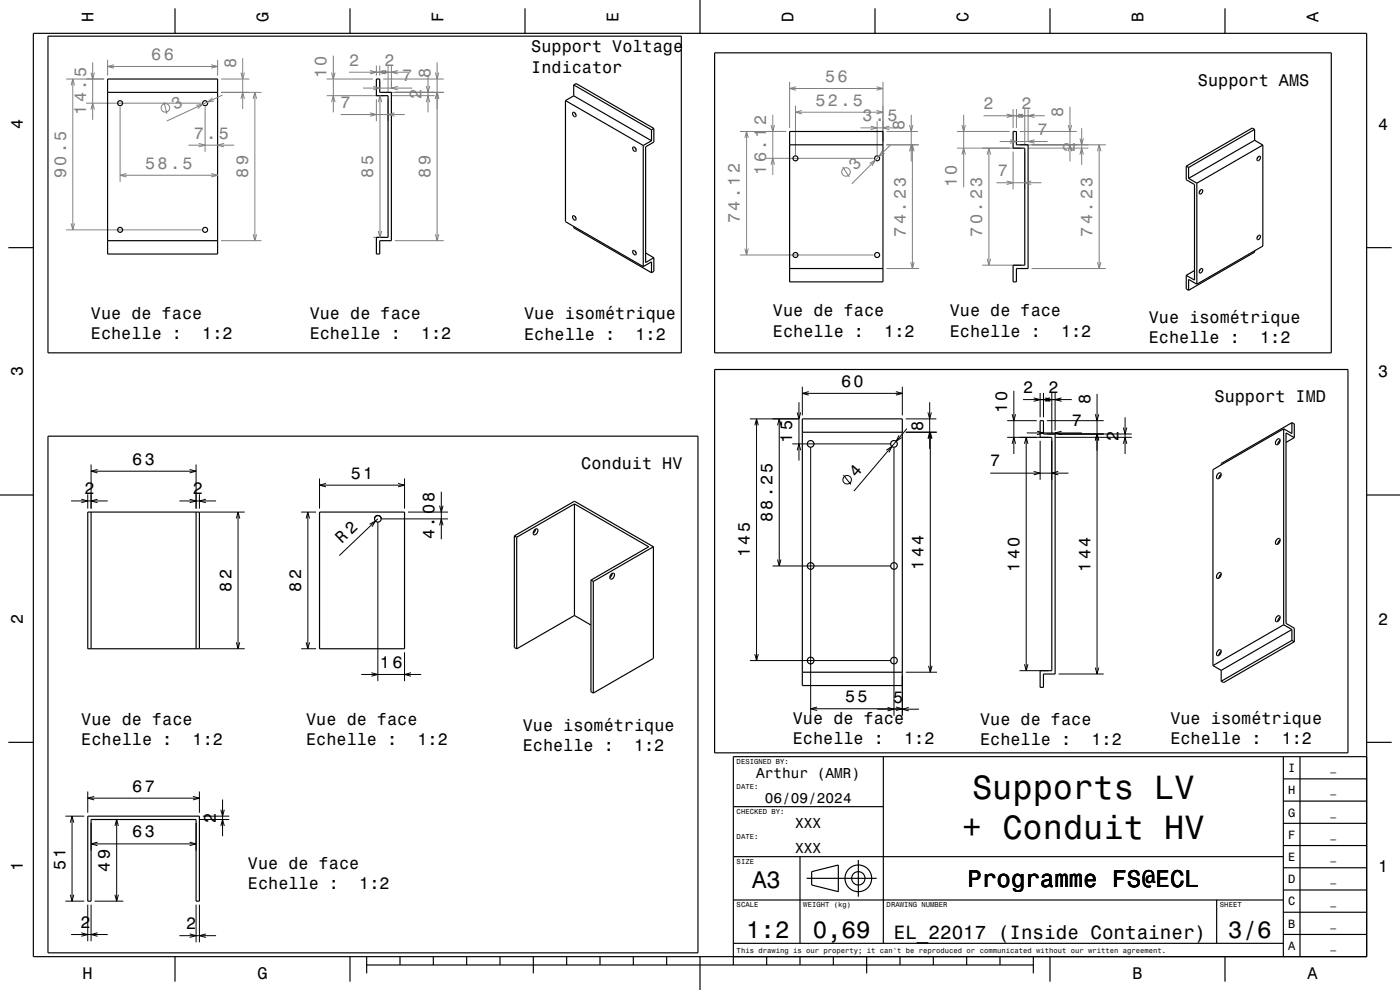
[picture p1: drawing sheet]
<svg xmlns="http://www.w3.org/2000/svg" width="420mm" height="297mm" viewBox="0 0 420 297" stroke-linecap="round" stroke-linejoin="round" font-family="sans-serif">
<g fill="none" stroke="#808080" stroke-width=".3">
<path d="M27.8 18.7v17.3M32.3 17.9v4.8M32.3 19.9h33M34.2 19.4l-1.9 .5 1.9 .6M63.4 19.4l1.9 .5-1.9 .6M65.3 17.9v4.8M72.8 17.5v15.2M100 16.7v17M112.9 19.7v3M113.9 19.7v3M116.4 19.7v8M117.4 19.7v7"/>
<path d="M131.1 18.7v53.5M19.8 23.7h11.4M21.3 25.6l.5-1.9 .6 1.9M21.8 23.7v45.3M25.8 31h34.7M27.3 21.8l.5 1.9 .5-1.9M27.3 32.9l.5-1.9 .5 1.9M36 32v22.6M49.2 30.6l.9 3.5M58.9 31.6l2-.3-1.6 1.3M61.5 32v13.6M63.7 29.4l-1.5 1.2 2-.3"/>
<path d="M66.3 27.7h12.2M66.3 23.7h8.5M66.7 28.5l-16.7 7.8M72.3 21.8l.5 1.9 .5-1.9M72.3 29.6l.5-1.9 .5 1.9M75.9 29.6l.6-1.9 .5 1.9M76.5 27.7v44.5M98 28.7h13.9M98 23.7h13.9M99.5 30.6l.5-1.9 .5 1.9M99.5 21.8l.5 1.9 .5-1.9M102.2 34.4h19.2"/>
<path d="M104.7 21.7h17.7M108.9 26.4h14.8M111 21.1l1.9 .6-1.9 .5M111 33.8l1.9 .6-1.9 .5M112 25.9l1.9 .5-1.9 .5M112 28.7h3.4M112.9 29.7v6.7M113.5 30.6l.5-1.9 .5 1.9M113.9 24.4v2.3M114 28.7v42.5M114.5 21.1l1.9 .6-1.9 .5M115 27.7h18.1"/>
<path d="M115 23.7h18.1M115.8 21.1l-1.9 .6 1.9 .5M116.4 29.7v6.7M117.5 28.7h12.9M118.3 33.8l-1.9 .6 1.9 .5M119.3 21.1l-1.9 .6 1.9 .5M119.3 25.9l-1.9 .5 1.9 .5M127.9 30.6l.5-1.9 .5 1.9M127.9 25.8l.5 1.9 .5-1.9M128.4 22.7v11M130.6 29.6l.5-1.9 .5 1.9-.5-1.9-.5 1.9M130.6 21.8l.5 1.9 .6-1.9"/>
<path d="M222 39.4h13.8M224 39.4v37.1M231.3 37.5l.5 1.9 .6-1.9M231.8 34.4v18.1M236.9 24.5v13.9M236.9 26.6h28M238.6 31.7v14.8M238.6 33.7h26.3M238.8 26l-1.9 .6 1.9 .5M240.6 33.2l-2 .5 2 .5M258.1 38.4h11.8M261.2 37.8l1.9 .6-1.9 .5"/>
<path d="M263 33.2l1.9 .5-1.9 .5M263 26l1.9 .6-1.9 .5M263.1 36.4v10.1M264.9 24.5v17.9M265.9 39.4h9.5M266.8 37.8l-1.9 .6 1.9 .5M272.9 37.5l.5 1.9 .5-1.9M273.4 34.4v14M287.1 39.4h15.8M288.6 37.5l.5 1.9 .5-1.9M289.1 34.4v21.8M295.1 34.7h18.3"/>
<path d="M302 34.2l1.9 .5-1.9 .5M303.9 32.7v5.7M304.9 32.7v5.7M305.5 34.2l1.9 .5-1.9 .5M306 39.4h17M306.9 34.2l-2 .5 2 .5M307.4 32.7v10.7M308.4 32.7v9.7M310.4 34.2l-2 .5 2 .5M320.5 37.5l.5 1.9 .5-1.9M321 32v16.4M324.5 38.4v11"/>
<path d="M36 52.6h29.3M38 52.1l-2 .5 2 .5M56.5 43.6h13.8M59.6 43l1.9 .6-1.9 .5M63.4 52.1l1.9 .5-1.9 .5M67.2 43l-1.9 .6 1.9 .5M223.5 41.4l.5-2 .5 2M229.8 47.5h32.3M231.3 49.4l.5-1.9 .6 1.9M252.8 50.1l2 3M260.9 49l1.7-1-1 1.8M264.7 45.2l-1 1.8 1.7-1"/>
<path d="M265.9 43.4h9.8M267.2 43.4l-11.6 11.7M272.9 45.4l.5-2 .5 2M273.2 45.4l.5-2 .5 2M273.7 43.4v37.2M287.1 44.4h19.3M288.6 46.4l.5-2 .5 2M296.2 46.4l.5-2 .5 2M296.7 44.4v35.2M298.9 54.8h13.5M299.9 42.5h14.4M302 54.3l1.9 .5-1.9 .5"/>
<path d="M303 41.9l1.9 .6-1.9 .5M303.9 45.5v11.3M306 43.4h25.8M307.4 45.5v11.3M308.5 44.4h18M309.4 54.3l-2 .5 2 .5M310.4 41.9l-2 .6 2 .5M320.5 45.4l.5-2 .5 2M324 46.4l.5-2 .5 2M324 41.5l.5 1.9 .5-1.9M329.2 45.4l.6-2 .5 2M329.8 43.4v37.2"/>
<path d="M19.8 69h40.7M21.3 67l.5 2 .6-2M66.3 72.2h12.2M75.9 70.3l.6 1.9 .5-1.9M112 71.2h3.4M113.5 69.3l.5 1.9 .5-1.9M118.5 72.2h14.6M130.6 70.3l.5 1.9 .5-1.9M222 76.5h40.1M223.5 74.6l.5 1.9 .5-1.9M273.2 78.6l.5 2 .5-2M294.7 79.6h11.7"/>
<path d="M296.2 77.6l.5 2 .5-2M329.2 78.6l.6 2 .5-2M265.9 80.6h9.8M309.5 80.6h22.3"/>
<circle cx="49.6" cy="32.4" r="1.28"/>
<circle cx="253.8" cy="51.6" r="1.28"/>
</g>
<g fill="none" stroke="#000" stroke-width=".3">
<path d="M240.7 116v8.6M240.7 118h30M242.6 117.5l-1.9 .5 1.9 .5M268.8 117.5l1.9 .5-1.9 .5M270.7 116v8.6M304.2 117.2v19M306.9 119.9h14.6M310.1 119.4l1.9 .5-1.9 .5M312 117.9v7.3M313 117.9v7.3M313.6 119.4l1.9 .5-1.9 .5M315 119.4l-2 .5 2 .5"/>
<path d="M315.5 117.9v12.3M316.5 117.9v11.3M318.5 119.4l-2 .5 2 .5M329.1 118.2v84M27.3 139.4v13.2M58.8 139.4v13.2M225 125.7h14.7M226.5 127.6l.5-1.9 .5 1.9M227 125.7v72.5M233.3 127.6l.5-1.9 .5 1.9M233.8 125.7v44.1M237.7 133.2h29.5"/>
<path d="M239.2 123.7l.5 2 .5-2M239.2 135.1l.5-1.9 .5 1.9M239.7 120.7v17.5M243.2 134.2v80.4M265.9 135.1l1.7-1.2-.9 1.8M268.2 134.2v80.6M269.7 130.6l-.9 1.8 1.7-1.1M271.7 129.7h9.4M271.7 125.7h9.2M272.1 128.6l-15.9 18.7M278.4 123.7l.5 2 .5-2M278.4 131.6l.5-1.9 .5 1.9"/>
<path d="M278.6 131.6l.5-1.9 .5 1.9M278.9 120.7v14M279.1 129.7v72M302.2 131.2h12.3M302.2 126.2h8.8M303.6 133.1l.6-1.9 .5 1.9M303.6 124.3l.6 1.9 .5-1.9M307.4 133.1l.5-1.9 .5 1.9M307.9 131.2v70M308 129.9h16.6M311.1 129.4l1.9 .5-1.9 .5M312 132.2v11.7"/>
<path d="M314.1 130.2h25.4M314.1 126.2h17M315.5 132.2v11.7M316.6 131.2h22.9M318.5 129.4l-2 .5 2 .5M328.6 132.1l.5-1.9 .5 1.9M328.6 124.3l.5 1.9 .5-1.9M337 128.3l.5 1.9 .5-1.9M337 133.1l.5-1.9 .5 1.9M337.5 125.2v11M21.3 150.3h11M24.4 149.8l1.9 .5-1.9 .5"/>
<path d="M26.3 148.3v4.3M27.3 141.4h31.5M29.3 149.8l-2 .5 2 .5M29.3 140.8l-2 .6 2 .5M53.8 150.3h11M56.9 149.8l1.9 .5-1.9 .5M56.9 140.8l1.9 .6-1.9 .5M59.8 148.3v4.3M59.9 153.6h13.5M61.8 149.8l-2 .5 2 .5M70.9 155.6l.5-2 .5 2M71.4 153.6v41"/>
<path d="M90.3 153.6h4.5M91.8 155.6l.6-2 .5 2M92.4 153.6v41M95.9 143.6v9M95.9 145.6h25.5M97.8 145l-1.9 .6 1.9 .5M110.9 157.3l1.7-1-1 1.7M113.4 156.7v47.6M113.4 155.6l-11.6 11.1M114.4 155.7h20M119.4 145l2 .6-2 .5M121.4 143.6v9"/>
<path d="M122.4 153.6h12M131.9 151.7l.5 1.9 .5-1.9M131.9 157.6l.5-1.9 .5 1.9M132.4 147.5v14.3M253 142.5l2.3 2.8M297.1 141.9h23.4M310.1 141.4l1.9 .5-1.9 .6M317.5 141.4l-2 .5 2 .6M231.8 169.8h35.4M233.3 167.9l.5 1.9 .5-1.9M59.9 194.6h13.5M70.9 192.7l.5 1.9 .5-1.9"/>
<path d="M90.3 194.6h4.5M91.8 192.7l.6 1.9 .5-1.9M121.4 195.7v8.6M225 198.2h42.2M226.5 196.2l.5 2 .5-2M278.6 199.7l.5 2 .5-2M307.4 199.3l.5 1.9 .5-1.9M108.4 202.3h18M111.4 201.8l2 .5-2 .6M123.3 201.8l-1.9 .5 1.9 .6M243.2 212.6h27.5M245.1 212.1l-1.9 .5 1.9 .5"/>
<path d="M263.2 212.8h12.5M266.3 212.2l1.9 .6-1.9 .5M268.8 212.1l1.9 .5-1.9 .5M270.7 202.7v12.1M271.7 201.7h9.4M272.6 212.2l-1.9 .6 1.9 .5M305.9 201.2h8.6M317.6 202.2h13.5M328.6 200.3l.5 1.9 .5-1.9M26.3 237.5v6.3M26.3 239.5h33.5M28.3 238.9l-2 .6 2 .5"/>
<path d="M57.9 238.9l1.9 .6-1.9 .5M59.8 237.5v6.3M66.8 239.9v10.9M19.6 244.9h5.7M21.1 246.8l.5-1.9 .5 1.9M21.6 244.9v25.5M27.3 246.9v8.3M27.3 253.2h31.5M28.4 245.9h8.6M29.3 252.6l-2 .6 2 .5M34.5 247.8l.5-1.9 .5 1.9M35 245.9v24.5"/>
<path d="M56.9 252.6l1.9 .6-1.9 .5M58.8 246.9v8.3M59.9 245.9h8.9M60.9 244.9h7.9M66.3 242.9l.5 2 .5-2M66.3 247.8l.5-1.9 .5 1.9M19.6 270.4h5.7M21.1 268.4l.5 2 .5-2M24.4 279.8l1.9 .6-1.9 .5M26.3 271.4v11M27.3 271.4v11M28.4 270.4h8.6"/>
<path d="M29.3 279.8l-2 .6 2 .5M34.5 268.4l.5 2 .5-2M58.8 271.4v11.3M59.8 271.4v11.3M21.3 280.4h11M53.8 280.7h11M56.9 280.2l1.9 .5-1.9 .5M61.8 280.2l-2 .5 2 .5"/>
<circle cx="254.1" cy="143.9" r="1.28"/>
</g>
<g fill="none" stroke="#000" stroke-width=".35">
<path d="M10 10h400v277h-400zM14.4 10.9h190v95h-190zM52.5 2.5v7.5M105 2.5v7.5M157.5 2.5v7.5M210 0v10M214.4 15.9h185v90h-185zM262.5 2.5v7.5M315 2.5v7.5M367.5 2.5v7.5M32.3 23.7h33v52.5h-33zM32.3 27.7h33"/>
<path d="M112.9 23.7h1v4h3.5v44.5h-3.5v4h-1v-5h3.5v-42.5h-3.5zM169.6 30.2l23.4 13.4M169.6 30.2v36.3l23.4 13.5M171.9 33.7a.74 .74 0 0 1 .8 .5 .74 .74 0 0 1-.2 .8 .94 .94 0 0 1-.6-1.3zM172.1 25.5l23.4 13.5M172.1 25.5v3.2M172.1 28.7l23.4 13.5M172.1 25.5l.7-.4 23.4 13.4M172.1 28.7l-2.5 1.5M172.5 33.9l.3 .5M195.5 39v3.2M196.2 38.5v4.1l-2.5 1.5v34.7l2.5-1.5"/>
<path d="M196.2 38.5l-.7 .5M236.9 39.4h28v45.2h-28zM303.9 39.4h1v4h3.5v37.2h-3.5v4h-1v-5h3.5v-35.2h-3.5zM376.4 38.8v3.3M376.4 38.8l-19.8 11.5M376.4 38.8l-.7-.4-19.8 11.4M189.9 44.1a.74 .74 0 0 1 .8 .5 .74 .74 0 0 1-.2 .8 .94 .94 0 0 1-.6-1.3zM190.6 44.3l.2 .5M193 43.6v36.4M195.5 42.2l-2.5 1.4M236.9 43.4h28M355.9 49.8v4.1l2.5 1.5v28.6l-2.5-1.4"/>
<path d="M355.9 49.8l.7 .5M356.6 50.3v3.2M356.6 53.5l2.5 1.4M359.1 54.9v30.4M360.1 57.1l-.3 .5M360.2 57l.3-.1a.69 .69 0 0 1 .2 .9 .69 .69 0 0 1-.9 .2zM376.4 42.1l-19.8 11.4M376.4 42.1l2.5 1.4M377.4 47.1l-.3 .5M377.5 47l.4-.1a.69 .69 0 0 1 .1 .9 .69 .69 0 0 1-.9 .2zM378.9 43.5v30.3l-19.8 11.5M378.9 43.5l-19.8 11.4"/>
<path d="M2.5 74.3h7.5M32.3 72.2h33M171.9 64.7a.83 .83 0 0 1 .8 .5 .83 .83 0 0 1-.1 .9 .9 .9 0 0 1-.7-1.4zM172.1 67.9v.4l23.4 13.5M172.5 65l.3 .4M189.9 75.1a.83 .83 0 0 1 .8 .5 .83 .83 0 0 1-.1 .9 .9 .9 0 0 1-.7-1.4zM190.6 75.4l.2 .4M193 80l2.5-1.5v3.3M193.7 75.9l2.5 1.4M196.2 77.3v4.1l-.7 .4M376.4 75.3v.4l-19.8 11.4M377.4 70.8l-.3 .4"/>
<path d="M377.4 70.7a.4 .4 0 0 1 .6-.1 .4 .4 0 0 1 .1 .6 .56 .56 0 0 1-.3 .6 .56 .56 0 0 1-.7-.2zM410 74.3h7.5M236.9 80.6h28M355.9 82.6v4.1l.7 .4M358.4 81.2l-2.5 1.4M359.1 85.3l-2.5-1.5v3.3M360.1 80.8l-.3 .4M360.1 80.7a.4 .4 0 0 1 .6-.1 .4 .4 0 0 1 .1 .6 .56 .56 0 0 1-.3 .6 .56 .56 0 0 1-.7-.2zM214.4 110.8h190v115.1h-190zM14.4 130.9h195v155h-195zM240.7 125.7h30v80h-30zM240.7 129.7h30"/>
<path d="M312 126.2h1v4h3.5v72h-3.5v4h-1v-5h3.5v-70h-3.5zM383 132a.58 .58 0 0 1 .9-.3 .58 .58 0 0 1 0 .9 .7 .7 0 0 1-.5 .7 .7 .7 0 0 1-.8-.3zM384 132.1l-.4 .5-.3 .7M385.1 128.6v58.8M385.1 128.6l-21.2 12.3v58.8M387.6 126.8v3.3l-2.5-1.5M387.6 126.8l-21.2 12.3v.4M387.6 126.8l.7 .4v4.1M388.3 131.3l-2.5-1.4v57.1l2.5 1.5v4M388.3 131.3l-2.5 1.4M0 148.5h10M26.3 153.6h33.5v41h-33.5z"/>
<path d="M27.3 153.6v41M58.8 153.6v41M95.9 153.6h25.5v41h-25.5zM112.4 155.6a1 1 0 0 1 1-.9 1 1 0 0 1 1 .9M160.4 159a.59 .59 0 0 1 .9-.3 .59 .59 0 0 1-.1 1 .69 .69 0 0 1-.4 .7 .69 .69 0 0 1-.8-.3zM160.7 158.7l-.3 .8-.4 .5M172.3 151.2l-17.3 10M172.3 151.2v33.5M172.3 151.2l22.3 12.8-17.3 10M365.3 142.2a.58 .58 0 0 1 .9-.3 .58 .58 0 0 1 .1 .9 .7 .7 0 0 1-.5 .7 .7 .7 0 0 1-.8-.3zM365.9 142.9l.3 .1M366.4 142.3l-.5 .5-.2 .7"/>
<path d="M410 148.5h10M154.3 160.8v33.4l.7 .5M154.3 160.8l18-10.4 23.7 13.6M154.3 160.8l.7 .4M155 161.2v33.5M177.3 174v33.5l.7 .4M177.3 174l.7 .4M178 174.4v33.5M183.3 172.3a.59 .59 0 0 1 .9-.3 .59 .59 0 0 1 0 1 .69 .69 0 0 1-.4 .7 .69 .69 0 0 1-.8-.3zM183.6 172l-.2 .8-.5 .5M196 164v33.5l-18 10.4M196 164l-18 10.4"/>
<path d="M365.3 172.1a.58 .58 0 0 1 .9-.3 .58 .58 0 0 1 .1 .9 .7 .7 0 0 1-.5 .7 .7 .7 0 0 1-.8-.3zM366.4 172.2l-.5 .5-.2 .8M383 161.9a.58 .58 0 0 1 .9-.3 .58 .58 0 0 1 0 .9 .7 .7 0 0 1-.5 .7 .7 .7 0 0 1-.8-.3zM384 162l-.4 .5-.3 .7M172.3 184.7l-17.3 10M172.3 184.7l5 2.8M363.9 199.7l2.5 1.4M365.3 195.2a.58 .58 0 0 1 .9-.2 .58 .58 0 0 1 .1 .9 .7 .7 0 0 1-.5 .7 .7 .7 0 0 1-.8-.3zM366.4 195.4l-.5 .5-.2 .7M383 185a.58 .58 0 0 1 .9-.2 .58 .58 0 0 1 0 .9 .7 .7 0 0 1-.5 .7 .7 .7 0 0 1-.8-.3zM384 185.2l-.4 .5-.3 .7M385.1 187.4l-21.2 12.3"/>
<path d="M385.1 187.4l2.5 1.5M387.6 188.9v3.2M387.6 192.1l-21.2 12.3M387.6 188.9l-21.2 12.2M387.6 192.1l.7 .4M388.3 192.5l-21.2 12.3-.7-.4M240.7 201.7h30M366.4 201.1v3.3M2.5 222.7h7.5M265 227v56M385 233.7h25M385 227v60"/>
<path d="M390 227v60M410 222.7h7.5M410 227h-190v62.5M26.3 244.9h33.5v25.5h-1v-24.5h-31.5v24.5h-1zM220 257h165M220 242h45M240 257v26M257.5 258v11M385 253.7h25M385 247h25M385 240.3h25M220 270h165"/>
<path d="M242 263.5h21M243.5 261.5l8-2v8l-8-2zM365 270v13M385 273.7h25M385 267h25M385 260.3h25M52.5 287v7.5M105 287v7.5M110 289.5h200M110 287v5M120 287v2.5M130 287v2.5"/>
<path d="M140 287v2.5M150 287v2.5M160 287v5M170 287v2.5M180 287v2.5M190 287v2.5M200 287v2.5M210 287v10M220 283h165M230 287v2.5M240 287v2.5M250 287v2.5"/>
<path d="M260 287v5M270 287v2.5M280 287v2.5M290 287v2.5M300 287v2.5M310 287v5M315 287v7.5M367.5 287v7.5M385 280.3h25"/>
<circle cx="36" cy="31" r=".75"/>
<circle cx="61.5" cy="31" r=".75"/>
<circle cx="238.6" cy="47.5" r=".75"/>
<circle cx="263.1" cy="47.5" r=".75"/>
<circle cx="36" cy="69" r=".75"/>
<circle cx="61.5" cy="69" r=".75"/>
<circle cx="238.6" cy="76.5" r=".75"/>
<circle cx="263.1" cy="76.5" r=".75"/>
<circle cx="243.2" cy="133.2" r="1"/>
<circle cx="268.2" cy="133.2" r="1"/>
<circle cx="113.4" cy="155.6" r="1"/>
<circle cx="243.2" cy="169.8" r="1"/>
<circle cx="268.2" cy="169.8" r="1"/>
<circle cx="243.2" cy="198.2" r="1"/>
<circle cx="268.2" cy="198.2" r="1"/>
<circle cx="257.5" cy="263.5" r="2"/>
<circle cx="257.5" cy="263.5" r="4"/>
</g>
<g font-size="10.1">
<text x="291.6" y="239.6">Supports LV</text>
<text x="288.6" y="251.7">+ Conduit HV</text>
</g>
<g font-size="7.2">
<text x="225.7" y="266.3">A3</text>
<text x="290.3" y="266.1">Programme FS@ECL</text>
<text x="223.8" y="281.3">1:2</text>
<text x="243.8" y="281.3">0,69</text>
<text x="368.5" y="281.3">3/6</text>
</g>
<text font-size="5.8" x="268.2" y="281.6">EL_22017 (Inside Container)</text>
<text font-size="5.1" fill="#808080" x="52.4" y="33" transform="rotate(-25 52.4 33)">3</text>
<g font-size="5">
<text x="28.1" y="6.5" transform="rotate(-90 28.1 6.5)">H</text>
<text x="80.6" y="6.5" transform="rotate(-90 80.6 6.5)">G</text>
<text x="133.1" y="6.5" transform="rotate(-90 133.1 6.5)">F</text>
<text x="185.6" y="6.5" transform="rotate(-90 185.6 6.5)">E</text>
<text x="238.1" y="6.5" transform="rotate(-90 238.1 6.5)">D</text>
<text x="290.6" y="6.5" transform="rotate(-90 290.6 6.5)">C</text>
<text x="343.1" y="6.5" transform="rotate(-90 343.1 6.5)">B</text>
<text x="395.6" y="6.5" transform="rotate(-90 395.6 6.5)">A</text>
<text x="159.4" y="15.7">Support Voltage</text>
<text x="159.4" y="21.8">Indicator</text>
<text x="359.4" y="25.7">Support AMS</text>
<text x="6.8" y="38.7" transform="rotate(-90 6.8 38.7)">4</text>
<text x="413.5" y="39">4</text>
<text x="27.3" y="95.6">Vue de face</text>
<text x="92.9" y="95.6">Vue de face</text>
<text x="157.3" y="95.8">Vue isométrique</text>
<text x="231.9" y="94.9">Vue de face</text>
<text x="284.9" y="94.9">Vue de face</text>
<text x="27.3" y="101.6">Echelle :</text>
<text x="60.7" y="101.6">1:2</text>
<text x="92.9" y="101.6">Echelle :</text>
<text x="126.3" y="101.6">1:2</text>
<text x="157.3" y="101.9">Echelle :</text>
<text x="190.7" y="101.9">1:2</text>
<text x="231.9" y="101">Echelle :</text>
<text x="265.3" y="101">1:2</text>
<text x="284.9" y="101">Echelle :</text>
<text x="318.3" y="101">1:2</text>
<text x="344.7" y="96.8">Vue isométrique</text>
<text x="344.7" y="102.9">Echelle :</text>
<text x="378.1" y="102.9">1:2</text>
<text x="6.8" y="112.9" transform="rotate(-90 6.8 112.9)">3</text>
<text x="413.5" y="113.2">3</text>
<text x="252.3" y="116">60</text>
<text x="306.9" y="117.9">2</text>
<text x="314.5" y="117.9">2</text>
<text x="302.2" y="124" transform="rotate(-90 302.2 124)">10</text>
<text x="327.1" y="121.2" transform="rotate(-90 327.1 121.2)">8</text>
<text x="364.4" y="120.7">Support IMD</text>
<text x="276.9" y="129.2" transform="rotate(-90 276.9 129.2)">8</text>
<text x="321.5" y="127.9">7</text>
<text x="237.7" y="132.8" transform="rotate(-90 237.7 132.8)">15</text>
<text x="335.5" y="132.2" transform="rotate(-90 335.5 132.2)">2</text>
<text x="39.7" y="139.4">63</text>
<text x="105.2" y="143.6">51</text>
<text x="174.4" y="140.7">Conduit HV</text>
<text x="257" y="143.3" transform="rotate(-49 257 143.3)">4</text>
<text x="297.1" y="139.9">7</text>
<text x="25.3" y="148.3">2</text>
<text x="57.8" y="148.3">2</text>
<text x="130.4" y="161.8" transform="rotate(-90 130.4 161.8)">4.08</text>
<text x="231.8" y="156.7" transform="rotate(-90 231.8 156.7)">88.25</text>
<text x="102.5" y="163.2" transform="rotate(-44 102.5 163.2)">R 2</text>
<text x="225" y="167.2" transform="rotate(-90 225 167.2)">145</text>
<text x="277.1" y="170.9" transform="rotate(-90 277.1 170.9)">144</text>
<text x="305.9" y="171.5" transform="rotate(-90 305.9 171.5)">140</text>
<text x="327.1" y="171.5" transform="rotate(-90 327.1 171.5)">144</text>
<text x="69.4" y="177.5" transform="rotate(-90 69.4 177.5)">82</text>
<text x="90.3" y="177.5" transform="rotate(-90 90.3 177.5)">82</text>
<text x="6.8" y="187.1" transform="rotate(-90 6.8 187.1)">2</text>
<text x="413.5" y="187.4">2</text>
<text x="114" y="200.3">16</text>
<text x="253.6" y="210.6">55</text>
<text x="267.9" y="210.8">5</text>
<text x="24.4" y="217.5">Vue de face</text>
<text x="91.9" y="217.5">Vue de face</text>
<text x="156.8" y="219.2">Vue isométrique</text>
<text x="237.9" y="217.1">Vue de face</text>
<text x="294" y="217.6">Vue de face</text>
<text x="351.1" y="217.3">Vue isométrique</text>
<text x="24.4" y="223.5">Echelle :</text>
<text x="57.8" y="223.5">1:2</text>
<text x="91.9" y="223.5">Echelle :</text>
<text x="125.3" y="223.5">1:2</text>
<text x="156.8" y="225.2">Echelle :</text>
<text x="190.2" y="225.2">1:2</text>
<text x="237.9" y="223.1">Echelle :</text>
<text x="271.3" y="223.1">1:2</text>
<text x="294" y="223.6">Echelle :</text>
<text x="327.4" y="223.6">1:2</text>
<text x="351.1" y="223.3">Echelle :</text>
<text x="384.5" y="223.3">1:2</text>
<text x="39.7" y="237.5">67</text>
<text x="39.7" y="251.2">63</text>
<text x="64.8" y="246.9" transform="rotate(-90 64.8 246.9)">2</text>
<text x="6.8" y="261.3" transform="rotate(-90 6.8 261.3)">1</text>
<text x="19.6" y="261" transform="rotate(-90 19.6 261)">51</text>
<text x="33" y="261.5" transform="rotate(-90 33 261.5)">49</text>
<text x="74.4" y="260.7">Vue de face</text>
<text x="413.5" y="261.6">1</text>
<text x="74.4" y="266.8">Echelle :</text>
<text x="107.8" y="266.8">1:2</text>
<text x="24.1" y="278.4">2</text>
<text x="55.9" y="278.7">2</text>
<text x="24.7" y="293.8">H</text>
<text x="77.2" y="293.8">G</text>
<text x="339.7" y="293.8">B</text>
<text x="392.2" y="293.8">A</text>
</g>
<g font-size="5" fill="#808080">
<text x="45.4" y="17.9">66</text>
<text x="70.8" y="20.5" transform="rotate(-90 70.8 20.5)">8</text>
<text x="98" y="23.5" transform="rotate(-90 98 23.5)">10</text>
<text x="104.7" y="19.7">2</text>
<text x="115.4" y="19.7">2</text>
<text x="129.1" y="23.4" transform="rotate(-90 129.1 23.4)">8</text>
<text x="120.7" y="24.4">7</text>
<text x="126.4" y="29.7" transform="rotate(-90 126.4 29.7)">2</text>
<text x="247.5" y="24.5">56</text>
<text x="25.8" y="34.5" transform="rotate(-90 25.8 34.5)">14.5</text>
<text x="102.2" y="32.4">7</text>
<text x="244.6" y="31.7">52.5</text>
<text x="295.1" y="32.7">2</text>
<text x="306.4" y="32.7">2</text>
<text x="319" y="35.1" transform="rotate(-90 319 35.1)">8</text>
<text x="58.2" y="41.6">7.5</text>
<text x="258.8" y="36.4">3.5</text>
<text x="271.4" y="39.1" transform="rotate(-90 271.4 39.1)">8</text>
<text x="311.3" y="40.5">7</text>
<text x="322.5" y="45.5" transform="rotate(-90 322.5 45.5)">2</text>
<text x="19.8" y="53.5" transform="rotate(-90 19.8 53.5)">90.5</text>
<text x="43.5" y="50.6">58.5</text>
<text x="74.5" y="53.3" transform="rotate(-90 74.5 53.3)">89</text>
<text x="112" y="53.3" transform="rotate(-90 112 53.3)">85</text>
<text x="129.1" y="53.3" transform="rotate(-90 129.1 53.3)">89</text>
<text x="229.8" y="52.5" transform="rotate(-90 229.8 52.5)">16.12</text>
<text x="256.7" y="51.2" transform="rotate(-45 256.7 51.2)">3</text>
<text x="299.3" y="52.8">7</text>
<text x="287.1" y="56.2" transform="rotate(-90 287.1 56.2)">10</text>
<text x="222" y="67" transform="rotate(-90 222 67)">74.12</text>
<text x="271.7" y="71" transform="rotate(-90 271.7 71)">74.23</text>
<text x="294.7" y="71" transform="rotate(-90 294.7 71)">70.23</text>
<text x="327.8" y="71" transform="rotate(-90 327.8 71)">74.23</text>
</g>
<g font-size="4.3">
<text x="226.9" y="233.5">Arthur (AMR)</text>
<text x="229.5" y="241">06/09/2024</text>
<text x="238.6" y="248.5">XXX</text>
<text x="238.6" y="256">XXX</text>
</g>
<g font-size="3.6">
<text x="386.4" y="231.6">I</text>
<text x="386.4" y="238.3">H</text>
<text x="386.4" y="245">G</text>
<text x="386.4" y="251.6">F</text>
<text x="386.4" y="258.3">E</text>
<text x="386.4" y="265">D</text>
<text x="386.4" y="271.6">C</text>
<text x="386.4" y="278.3">B</text>
<text x="386.4" y="285">A</text>
</g>
<g font-size="2.9">
<text x="399.1" y="231.4">_</text>
<text x="399.1" y="238">_</text>
<text x="399.1" y="244.7">_</text>
<text x="399.1" y="251.4">_</text>
<text x="399.1" y="258">_</text>
<text x="399.1" y="264.7">_</text>
<text x="399.1" y="271.4">_</text>
<text x="399.1" y="278">_</text>
<text x="399.1" y="284.7">_</text>
</g>
<g font-size="2.2">
<text x="221" y="229.1">DESIGNED BY:</text>
<text x="221" y="236.6">DATE:</text>
<text x="221" y="244.1">CHECKED BY:</text>
<text x="221" y="251.6">DATE:</text>
<text x="221" y="259.1">SIZE</text>
<text x="221" y="272.1">SCALE</text>
<text x="241" y="272.1">WEIGHT (kg)</text>
<text x="266" y="272.1">DRAWING NUMBER</text>
<text x="366" y="272.1">SHEET</text>
<text x="221" y="285.8">This drawing is our property; it can't be reproduced or communicated without our written agreement.</text>
</g>
</svg>
